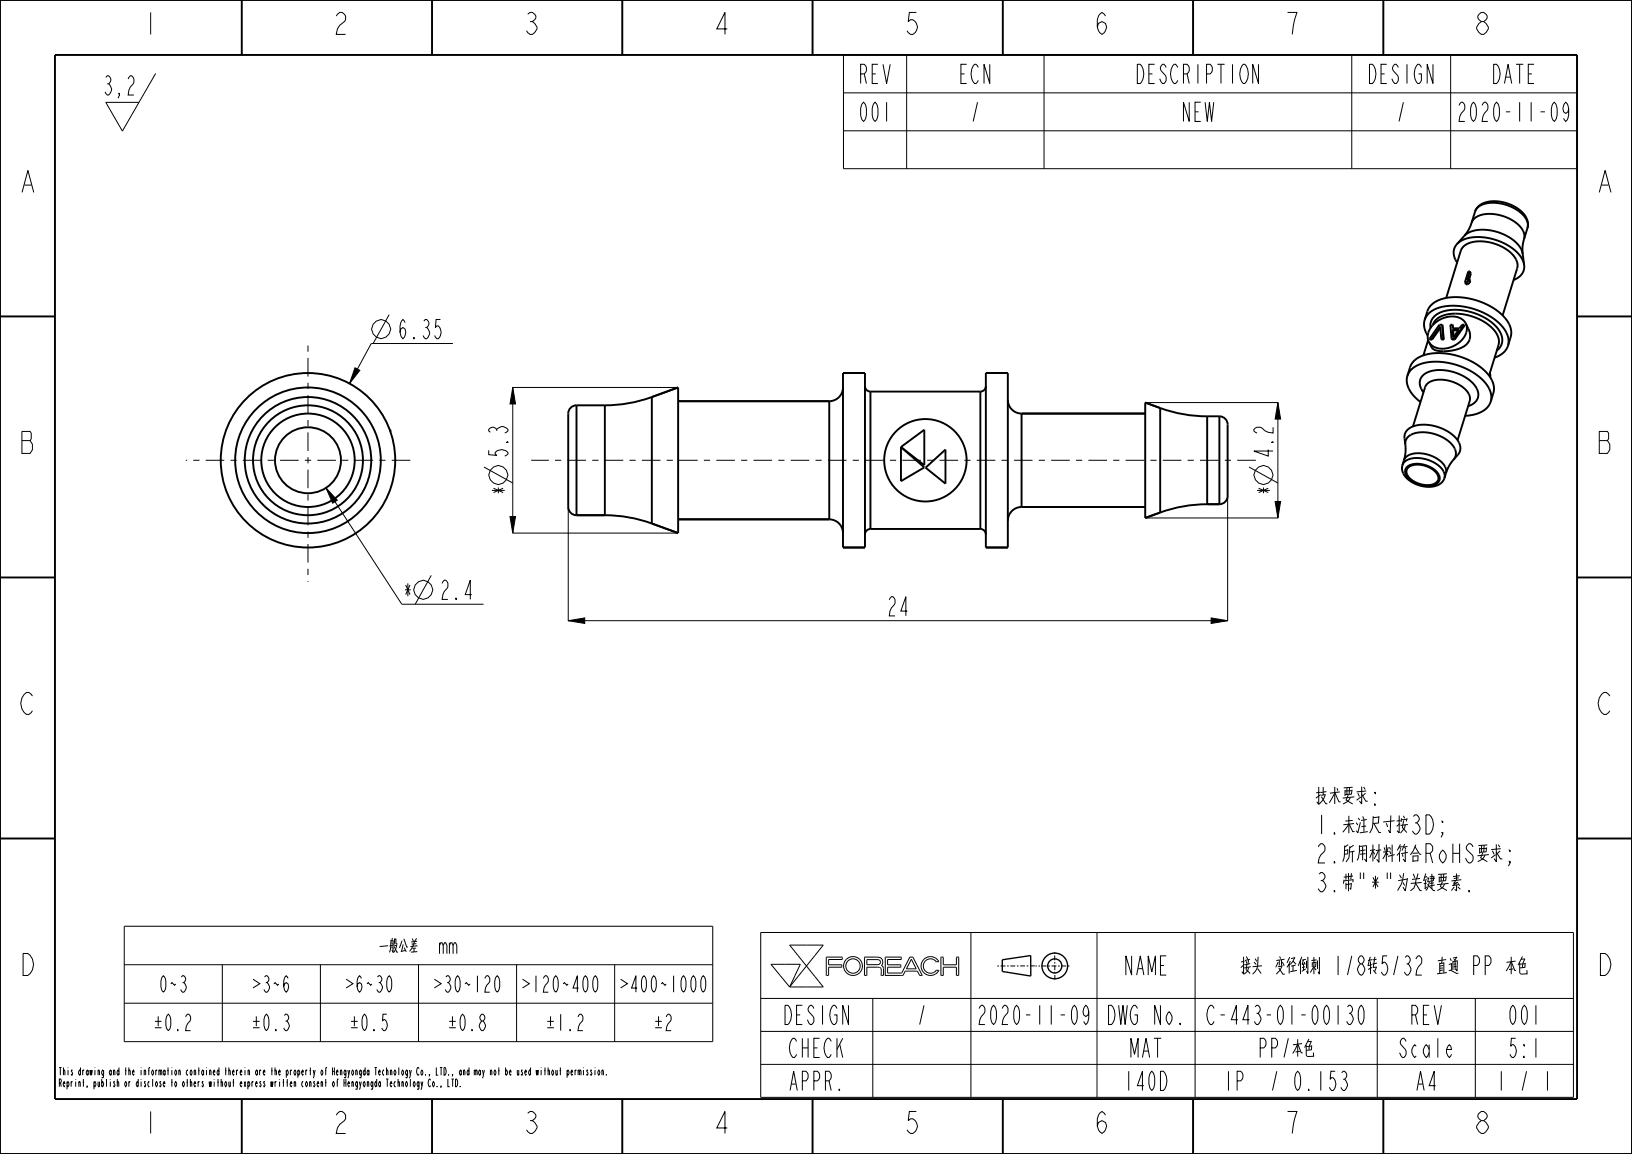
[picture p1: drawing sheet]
<svg xmlns="http://www.w3.org/2000/svg" width="297mm" height="210mm" viewBox="0 0 297 210" stroke-linecap="round" stroke-linejoin="round" font-family="sans-serif">
<g fill="none" stroke="#000" stroke-width=".18">
<path d="M19.3 14.1l.2-.3a.78 .78 0 0 1 .7 .6 .78 .78 0 0 1-.4 .9l.2 .2a1.2 1.2 0 0 1-.2 1.8h-.3l-.4-.6M19.5 15.3h.3M21.7 17.3l-.1-.3h.1v.3l-.2 .6M23.3 14.4l.4-.6h.3a1.25 1.25 0 0 1-.3 2l-.2 .6-.2 .9h1.1M28.3 13.4l-6 10.5-3-5.3h6M153.5 10h133.5v20.7h-133.5zM153.5 16.9h133.5M165 10v20.7M190 10v20.7M246 10v20.7M264 10v20.7M153.5 23.8h133.5"/>
<path d="M70.8 57.3l-2.9 5.2M64.6 66.9l.9 .5-1.9 2.4zM82.4 62.5h-14.8l-4 7.3M93.3 70.5h30M93.3 70.5l.5 3h-1zM93.3 70.5v26.5M208.5 73.3h24.1M232.6 73.3l.5 3h-1zM232.6 73.3v21M59.3 88.8l2.1 2.2-.9 .6zM59.3 88.8l13.8 21.2h14.9M88.1 85l5.2 2.9"/>
<path d="M92.8 94h1l-.5 3zM93.3 97h30M103.4 92.3v20.7M208.5 94.3h24.1M223.4 90.3v22.7M227.3 85l5.3 2.9M232.1 91.3h1l-.5 3zM78.5 104.7l-2.9 5.3M103.4 113l3-.5v1zM103.4 113h120M220.4 112.5l3 .5-3 .5zM22.6 168.6h107.1v21h-107.1z"/>
<path d="M22.6 175.6h107.1M40.5 175.6v14M58.3 175.6v14M76.2 175.6v14M80.7 172.1l.2-.5h.2l.2 .5v1.5M81.8 172.1l.2-.5h.2l.3 .5v1.5M81.8 171.6v2M82.5 172.1l.2-.5h.2l.2 .5v1.5M94 175.6v14M111.9 175.6v14M138.4 169.7h147.9v30h-147.9zM140.3 175.5h5.3l-1.9 4.1z"/>
<path d="M143.7 172h6.1l-3 3.8zM146.8 175.8l3 3.8h-6.1M146.8 175.8l-3.1 3.8M150.8 177.5v-1.5h2.4v-.4h-2.4v-1h2.4l.1-.4h-2.9v3.3h.4M157.8 174.6l2.1 .1 .3 .1v.4l-.4 .3h-2zM157.8 177.5v-1.5h1.9l.4 .1 .2 .2 .1 1.2h.4M160.8 177.5v-1.3l-.4-.5 .2-.6-.2-.7-.7-.2h-2.3l-.1 3.3h.5M164.3 177.5h.1M165.9 174.6l.8 1.7h-1.7zM166.1 174.2h-.5l-1.5 2.9h-2.6v-1.1h2.4v-.4h-2.4v-1h2.5v-.4h-2.9v3.3h3.2M166.1 174.2h.1M166.1 174.2l1.7 3.3h-.4l-.4-.8h-2.3l-.4 .8"/>
<path d="M170.4 175l-.7-.5h-.8l-.6 .5-.3 .8 .3 .8 .6 .4h.8l.7-.4M170.4 176.6h.1M170.4 175h.1M170.4 176.6h.4M170.4 175h.5l-.4-.5-.5-.3-.7-.1-.7 .1-.5 .4-.3 .5-.2 .5 .1 .7 .5 .8 1 .4 1-.2 .7-.7M170.8 176.6h.1M171.2 174.2h.5v1.4h2.4v-1.4h.4v3.3h-.4v-1.5h-2.4v1.5h-.5zM176.7 169.7v30M199.6 169.7v30M217.5 169.7v30M22.6 182.6h107.1M138.4 181.7h147.9"/>
<path d="M138.4 187.7h147.9M138.4 193.7h147.9M158.8 181.7v18M250.6 181.7v18M268.5 181.7v18"/>
<circle cx="69.3" cy="59.9" r="1.72"/>
<circle cx="90.7" cy="86.5" r="1.72"/>
<circle cx="229.9" cy="86.5" r="1.72"/>
<circle cx="77" cy="107.3" r="1.72"/>
<circle cx="155.2" cy="175.8" r="1.31"/>
<circle cx="155.2" cy="175.8" r="1.71"/>
</g>
<path d="M64.6 66.9l.9 .5-1.9 2.4zM93.3 70.5l.5 3h-1zM232.6 73.3l.5 3h-1zM59.3 88.8l2.1 2.2-.9 .6zM92.8 94h1l-.5 3zM232.1 91.3h1l-.5 3zM103.4 113l3-.5v1zM220.4 112.5l3 .5-3 .5z" fill="#000"/>
<g fill="none" stroke="#000" stroke-width=".35">
<path d="M0 0h297v210h-297zM10 10h277v190h-277zM44 .1v10M78.6 .1v10M113.2 .1v10M147.9 .1v10M182.5 .1v10M217.1 .1v10M251.7 .1v10M268.2 39.8a5.6 5.6 0 0 1 5.7-.4 4.7 4.7 0 0 1 3.5 3.6l-.3 1.8v1.4a5.8 5.8 0 0 0-4.1-3.8 7 7 0 0 0-6.2 .3l-.3 .2 .8-1.1 .6-1.5zM269 37.6a5.6 5.6 0 0 1 5.8-.4 4.5 4.5 0 0 1 3.3 3.7l-.1 .6a3.1 3.1 0 0 0-1.8-3.2 7.2 7.2 0 0 0-6.8-.9 1.96 1.96 0 0 0-1 1.1zM0 57.6h10"/>
<path d="M260.3 59.7a2.7 2.7 0 0 1 2.4-3 10.2 10.2 0 0 1 10.2 3.5 2.53 2.53 0 0 1-.5 3.6M260.7 59.2a3.4 3.4 0 0 1 3.4-2.1 9.5 9.5 0 0 1 8.2 3.5 2.64 2.64 0 0 1 .4 2.2l-1.7 5.6M262.1 59.7l-1.5 2.1M262.5 59.1l.2 2.7M262.5 59.1l.2 2.5M262.5 59.1h-.5l-1.8 2.5M264.3 59.1l.1 .6h1.2l.5-.6h.3M264.3 59.1l.1 .6M264.3 59.1h-.3l.2 2.5M264.4 60v.1M264.4 60h1.1l-1 1.4zM266.4 59.1l.1 .2-1.8 2.5"/>
<path d="M266.4 59.1l-1.7 2.5M266.6 51.4l.2 .3h.3M266.6 51.4h.3M266.9 51.4l.2 .3M267.3 51.1l.2 .4M267.3 51.1l-.4 .3M267.5 51.5l-.4 .2M267.5 49.4l-.5 1.6 .4-.3 .2 .4-.1 .4M267.5 49.4h-.3l-.6 2M267.5 49.4l.2 .4-.4 1.3M287 57.6h10M70.9 78.2h.1v.4"/>
<path d="M103.7 74.4l.7-.6h.5v20a1.5 1.5 0 0 1-1.5-1.5v-17zM118.6 72.3a25 25 0 0 1-8.5 1.5v20M118.6 72.3v23M123.4 70.5l-4.8 1.8M123.4 73h27.5M150.9 73v21.5M153.4 70.5a2.5 2.5 0 0 1-2.5 2.5M153.4 67.9h4v31.7h-4M157.4 70.3a1 1 0 0 0 1 1M158.4 71.3v25M158.4 71.3h20M178.4 71.3v25"/>
<path d="M179.4 70.3a1 1 0 0 1-1 1M183.4 72.8a2.5 2.5 0 0 0 2.5 2.5M183.4 67.9h-4v31.7h4M185.9 75.3h22.5M185.9 75.3v17M208.4 73.3l2.7 1M211.1 74.3a25 25 0 0 0 8.6 1.5v16M211.1 74.3v19M221.9 75.8a1.5 1.5 0 0 1 1.5 1.5v13a1.5 1.5 0 0 1-1.5 1.5zM256.2 79.5a5.7 5.7 0 0 1 5.9-.1 4 4 0 0 1 2.8 3.3 2.96 2.96 0 0 1-.9 1.6l-.9 1.8a2.89 2.89 0 0 0-2-2.9 5.1 5.1 0 0 0-5.2-.1l-.4 .7 .3-1.4v-1.2a1.73 1.73 0 0 1 .4-1.7zM256.6 66.8a4.3 4.3 0 0 1 3.9-2.5 12.1 12.1 0 0 1 10.7 4.3 3.5 3.5 0 0 1 .6 2.9M259.1 71.4a2.25 2.25 0 0 1-.6-2.4 2.25 2.25 0 0 1 1.9-1.5 8.3 8.3 0 0 1 8.3 3 2.16 2.16 0 0 1-1.5 3.4"/>
<path d="M259.3 70.5a3 3 0 0 1 3.5-1.4 5.5 5.5 0 0 1 4.7 3v.9M259.8 61.1a3.1 3.1 0 0 1 1.9-5.1 12 12 0 0 1 12.1 4 3.1 3.1 0 0 1-1.8 5.1M259.9 61.9l-.9 2.8M260.2 61.6v.2h.4M260.2 61.6h.3M260.5 61.6l.1 .2M260.5 61.6l1.6-2.2 .2 2.2M262.3 61.6l.1 .2h.3M262.3 61.6h.4M262.7 61.6v.2M264.2 61.6v.2h.5M264.2 61.6h.5"/>
<path d="M264.4 60.1l.1 1.2M264.4 60.1h1M264.7 61.6v.2M104.9 93.8h5.2M110.1 93.8a25 25 0 0 1 8.5 1.5M118.6 95.3l4.8 1.7M123.4 94.5h27.5M150.9 94.5a2.5 2.5 0 0 1 2.5 2.5M158.4 96.3a1 1 0 0 0-1 1M158.4 96.3h20M164 81.3l4.2-3.1v6.5zM164 81.4l4.2 3.7-4.2 2.5z"/>
<path d="M168.4 85.1l3.7-3.3v6.2zM178.4 96.3a1 1 0 0 1 1 1M185.9 92.3a2.5 2.5 0 0 0-2.5 2.5M185.9 92.3h22.5M211.1 93.3l-2.7 1M219.7 91.8h2.2M219.7 91.8a25 25 0 0 0-8.6 1.5M255.5 84.1a4.9 4.9 0 0 1 5.3 0 2.89 2.89 0 0 1 2.1 2.9 3 3 0 0 1-3.6 1.5 4.6 4.6 0 0 1-4.1-3v-.9zM256 85a4.1 4.1 0 0 1 4.7 .2 1.86 1.86 0 0 1 1.1 2.5 3.7 3.7 0 0 1-4.2 .2 2.51 2.51 0 0 1-1.8-2.4zM0 105.1h10M287 105.1h10M0 152.6h10"/>
<path d="M287 152.6h10M44 200.1v10M78.6 200.1v10M113.2 200.1v10M147.9 200.1v10M182.5 200.1v10M217.1 200.1v10M251.7 200.1v10"/>
<circle cx="56" cy="83.8" r="11.5"/>
<circle cx="56" cy="83.8" r="10"/>
<circle cx="56" cy="83.8" r="8.5"/>
</g>
<g fill="none" stroke="#000" stroke-width=".25">
<path d="M187.6 173.9v3.7l-5.2-.8v-2.1l5.2-.8"/>
<circle cx="192" cy="175.8" r="2.34"/>
<circle cx="192" cy="175.8" r="1.29"/>
</g>
<path d="M181.5 175.8h6.8M191.9 173.3l.1 5M194.6 175.8h-6.2" fill="none" stroke="#000" stroke-width=".18" stroke-dasharray=".3 .3 .9 .3" stroke-linecap="butt"/>
<!-- layer: 02___PRT_ALL_AXES -->
<g fill="none" stroke="#000" stroke-width=".35">
<path d="M268.4 38.5l-.6 2.1M259.3 58.2l.5-1.5a4.3 4.3 0 0 1 4-2.6 12.2 12.2 0 0 1 10.5 4.3 3.5 3.5 0 0 1 .6 2.9l-.5 1.6M263.2 54.2l2.6-8.5a3.4 3.4 0 0 1 3.7-1.8 7.7 7.7 0 0 1 6.4 3.4l.3 .9-.1 .6-2.6 8.6M265.1 44.4a6.4 6.4 0 0 1 5.9-1 8.5 8.5 0 0 1 6.2 4.1l.2 .7M265.1 44.4a2.57 2.57 0 0 0 .1 3.4M266.5 42.9l-1.4 1.5M266.8 58.9a3.3 3.3 0 0 0-4.4-.9 3.6 3.6 0 0 0-2.5 4l.1 .2M266.8 58.9a3.3 3.3 0 0 1-2 3.9 3.6 3.6 0 0 1-4.7-.4l-.1-.2M266.8 58.9l.4 .9a2.44 2.44 0 0 1-1.7 3.7 6.2 6.2 0 0 1-4.8 0l-.7-1.3M277.1 46.2l.3 2M277.4 48.2a2.56 2.56 0 0 1-2 2.8M278 41.5l-.6 2"/>
<path d="M104.9 73.8h5.2M118.6 72.3l4.8-1.8v26.5l-4.8-1.7M123.4 73h27.5M157.4 67.9h-4v31.7h4M179.4 67.9h4v31.7h-4M185.9 75.3h22.5M211.1 74.3l-2.7-1v21l2.7-1M219.7 75.8h2.2M256.1 68.4a4.3 4.3 0 0 0 2 4.4l.4 .4M256.1 68.4a4.3 4.3 0 0 1 4.1-2.5 12.2 12.2 0 0 1 10.5 4.2 3.5 3.5 0 0 1 .6 3M256.6 66.8l-.5 1.6M259.3 70.5l-2.2 7.1"/>
<path d="M267.5 73l-2.2 7.1M271.1 67.9l.1 .8M271.3 73.1a4.3 4.3 0 0 1-4.1 2.5l-.6 .1M271.8 71.5l-.5 1.6M104.9 93.8h5.2M123.4 94.5h27.5M185.9 92.3h22.5M219.7 91.8h2.2M255.5 83.8l-.3 .8M255.8 80.9l-.2-1.1a2.32 2.32 0 0 1 2.4-2.4 7.8 7.8 0 0 1 7.5 3.1 1.92 1.92 0 0 1-.2 2.3l-.8 .8M256.3 85.1a4.1 4.1 0 0 1 4.9 .7 1.32 1.32 0 0 1 .5 1.6 1.32 1.32 0 0 1-1.4 .8 4.2 4.2 0 0 1-4.3-2.1v-.5zM263.1 86.1l-.2 .9"/>
<circle cx="56" cy="83.8" r="15.9"/>
<circle cx="56" cy="83.8" r="13.3"/>
<circle cx="56" cy="83.8" r="6"/>
<circle cx="168.4" cy="83.8" r="7.5"/>
</g>
<path d="M228.5 83.8h-131.8" fill="none" stroke="#000" stroke-width=".18" stroke-dasharray="1.1 1.1 3.4 1.1" stroke-dashoffset="2.3" stroke-linecap="butt"/>
<path d="M56 83.8v22.1M56 83.8v-21.5M56 83.8h-22.2M56 83.8h19.8" fill="none" stroke="#000" stroke-width=".18" stroke-dasharray="1.1 1.1 3.4 1.1" stroke-dashoffset=".6" stroke-linecap="butt"/>
<g font-size="5.2">
<text x="26.1" y="6.3">1</text>
<text x="60.7" y="6.3">2</text>
<text x="95.4" y="6.3">3</text>
<text x="130" y="6.3">4</text>
<text x="164.6" y="6.3">5</text>
<text x="199.2" y="6.3">6</text>
<text x="233.9" y="6.3">7</text>
<text x="268.5" y="6.3">8</text>
<text x="3.8" y="35">A</text>
<text x="290.8" y="35">A</text>
<text x="3.8" y="82.5">B</text>
<text x="290.8" y="82.5">B</text>
<text x="3.8" y="130">C</text>
<text x="290.8" y="130">C</text>
<text x="3.8" y="177.5">D</text>
<text x="290.8" y="177.5">D</text>
<text x="26.1" y="206.3">1</text>
<text x="60.7" y="206.3">2</text>
<text x="95.4" y="206.3">3</text>
<text x="130" y="206.3">4</text>
<text x="164.6" y="206.3">5</text>
<text x="199.2" y="206.3">6</text>
<text x="233.9" y="206.3">7</text>
<text x="268.5" y="206.3">8</text>
</g>
<g font-size="4.6">
<text x="155.8" y="15.2">REV</text>
<text x="174.1" y="15.2">ECN</text>
<text x="205.5" y="15.2">DESCRIPTION</text>
<text x="248.2" y="15.2">DESIGN</text>
<text x="270.9" y="15.2">DATE</text>
<text x="155.8" y="22.1">001</text>
<text x="176.4" y="22.1">/</text>
<text x="214.6" y="22.1">NEW</text>
<text x="253.9" y="22.1">/</text>
<text x="264.1" y="22.1">2020-11-09</text>
<text x="72.3" y="61.6">6.35</text>
<text x="92.4" y="83.5" transform="rotate(-90 92.4 83.5)">5.3</text>
<text x="231.7" y="83.5" transform="rotate(-90 231.7 83.5)">4.2</text>
<text x="92.4" y="90.3" transform="rotate(-90 92.4 90.3)">*</text>
<text x="231.7" y="90.3" transform="rotate(-90 231.7 90.3)">*</text>
<text x="73.2" y="109.1">*</text>
<text x="79.9" y="109.1">2.4</text>
<text x="161.3" y="112.1">24</text>
<text x="239.3" y="146.5">技术要求:</text>
<text x="239.3" y="151.8">1.未注尺寸按3D;</text>
<text x="239.3" y="157">2.所用材料符合RoHS要求;</text>
<text x="239.3" y="162.3">3.带&quot;*&quot;为关键要素.</text>
<text x="204" y="177.4">NAME</text>
<text x="211" y="177.4">接头 变径倒刺 1/8转5/32 直通 PP 本色</text>
<text x="141.8" y="186.4">DESIGN</text>
<text x="166.6" y="186.4">/</text>
<text x="176.8" y="186.4">2020-11-09</text>
<text x="200.6" y="186.4">DWG No.</text>
<text x="218.1" y="186.4">C-443-01-00130</text>
<text x="256.2" y="186.4">REV</text>
<text x="274" y="186.4">001</text>
<text x="143" y="192.4">CHECK</text>
<text x="205.2" y="192.4">MAT</text>
<text x="228.6" y="192.4">PP本色</text>
<text x="232.9" y="192.4">/</text>
<text x="253.9" y="192.4">Scale</text>
<text x="274" y="192.4">5:1</text>
<text x="143" y="198.4">APPR.</text>
<text x="204" y="198.4">140D</text>
<text x="222.3" y="198.4">IP</text>
<text x="230.9" y="198.4">/ 0.153</text>
<text x="257.3" y="198.4">A4</text>
<text x="272.1" y="198.4">1</text>
<text x="276.3" y="198.4">/ 1</text>
</g>
<g font-size="3.9">
<text x="64.5" y="173.6">一般公差</text>
<text x="28.6" y="180.6">0~3</text>
<text x="44.5" y="180.6">＞3~6</text>
<text x="61.4" y="180.6">＞6~30</text>
<text x="77.3" y="180.6">＞30~120＞120~400＞400~1000</text>
<text x="26.7" y="187.6">±0.2</text>
<text x="44.5" y="187.6">±0.3</text>
<text x="62.4" y="187.6">±0.5</text>
<text x="80.2" y="187.6">±0.8</text>
<text x="98.1" y="187.6">±1.2</text>
<text x="117.9" y="187.6">±2</text>
</g>
<g font-size="1.8">
<text x="10.6" y="195.7">This drawing and the information contained therein are the property of</text>
<text x="10.6" y="197.8">Reprint, publish or disclose to others without express written consent of</text>
<text x="60.3" y="195.7">Hengyongda Technology Co., LTD., and may not be used without permission.</text>
<text x="62.4" y="197.8">Hengyongda Technology Co., LTD.</text>
</g>
</svg>
